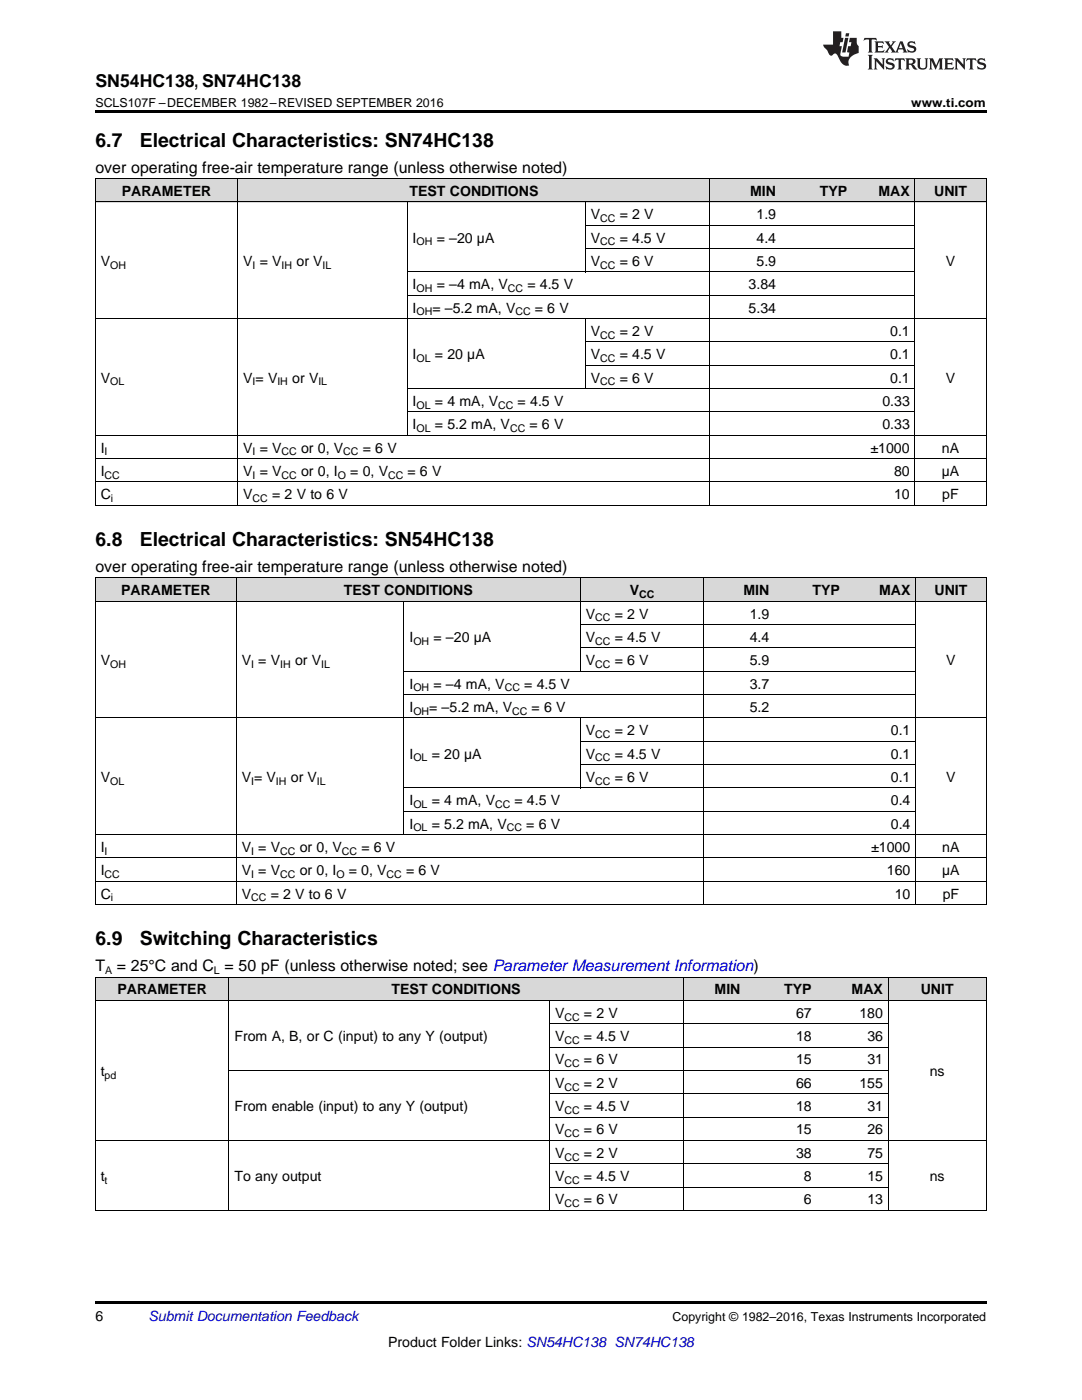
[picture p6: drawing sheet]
<svg xmlns="http://www.w3.org/2000/svg" width="216mm" height="279mm" viewBox="0 0 216 279" stroke-linecap="round" stroke-linejoin="round" font-family="sans-serif">
<g fill="#d8d8d8">
<path d="M19 195.1h8.9v4.6h-8.9z"/>
<path d="M27.9 195.1h17.8v4.6h-17.8z"/>
<path d="M45.7 195.1h48v4.6h-48z"/>
<path d="M93.7 195.1h16v4.6h-16z"/>
<path d="M109.7 195.1h26.7v4.6h-26.7z"/>
<path d="M136.4 195.1h12.4v4.6h-12.4z"/>
<path d="M148.8 195.1h14.3v4.6h-14.3z"/>
<path d="M163.1 195.1h14.2v4.6h-14.2z"/>
<path d="M177.3 195.1h19.5v4.6h-19.5z"/>
<path d="M19 115.4h8.8v4.7h-8.8z"/>
<path d="M27.8 115.4h19.4v4.7h-19.4z"/>
<path d="M47.2 115.4h33.4v4.7h-33.4z"/>
<path d="M80.6 115.4h35.3v4.7h-35.3z"/>
<path d="M115.9 115.4h24.6v4.7h-24.6z"/>
<path d="M140.5 115.4h14.1v4.7h-14.1z"/>
<path d="M154.6 115.4h14.1v4.7h-14.1z"/>
<path d="M168.7 115.4h14v4.7h-14z"/>
<path d="M182.7 115.4h14.1v4.7h-14.1z"/>
<path d="M19 35.7h10.7v4.7h-10.7z"/>
<path d="M29.7 35.7h17.8v4.7h-17.8z"/>
<path d="M47.5 35.7h33.8v4.7h-33.8z"/>
<path d="M81.3 35.7h35.5v4.7h-35.5z"/>
<path d="M116.8 35.7h24.9v4.7h-24.9z"/>
<path d="M141.7 35.7h14.2v4.7h-14.2z"/>
<path d="M155.9 35.7h14.3v4.7h-14.3z"/>
<path d="M170.2 35.7h12.4v4.7h-12.4z"/>
<path d="M182.6 35.7h14.2v4.7h-14.2z"/>
</g>
<g fill="#000">
<path d="M19 22h177.8v.5h-177.8zM19 100.9h.2zM47.4 100.9h.1zM81.2 100.9h.1zM116.7 100.9h.1zM141.6 100.9h.1zM155.8 100.9h.1zM170.1 100.9h.1zM182.5 100.9h.1zM196.7 100.9h.1zM19 180.6h.2zM47.1 180.6h.1z"/>
<path d="M80.5 180.6h.1zM115.7 180.6h.2zM140.4 180.6h.1zM154.5 180.6h.1zM168.6 180.6h.1zM182.6 180.6h.1zM196.7 180.6h.1zM19 241.6l.2 .1zM45.6 241.6l.1 .1zM93.6 241.6l.1 .1zM109.6 241.6l.1 .1zM136.3 241.6l.1 .1z"/>
<path d="M148.7 241.6l.1 .1zM162.9 241.6l.2 .1zM177.2 241.6l.1 .1zM196.7 241.6l.1 .1zM19 259.7h177.8v.5h-177.8z"/>
</g>
<g fill="none" stroke="#000" stroke-width=".2">
<path d="M19 35.6l177.8 .1v65.2M19.1 35.7v65.2M47.4 35.7v65.2M141.7 35.7v65.2M182.5 35.7v65.2M19 40.3h177.8M81.2 40.3v46.6M81.3 58.9h101.3M81.3 54.3h101.3M116.8 40.3v14M116.8 49.6h65.8M116.8 45h65.8"/>
<path d="M19 63.6h177.8M81.3 77.6h101.3M116.8 63.6v14M116.8 72.9h65.8M116.8 68.2h65.8M19 96.2h177.8M19 91.5h177.8M19 86.9h177.8M81.3 82.2h101.3M19 120h177.8M19 115.3h177.8M19 100.8h177.8"/>
<path d="M19.1 115.4v65.2M47.1 115.4v65.2M115.8 115.4v18.6M140.5 115.4v65.2M182.7 115.4v65.2M196.8 115.4v65.2M80.6 120v46.6M80.6 138.6h102.1M80.6 134h102.1M115.9 129.3h66.8M115.9 124.7h66.8M19 143.3h177.8"/>
<path d="M80.6 157.3h102.1M115.8 143.3v14M115.9 152.6h66.8M115.9 147.9h66.8M19 175.9h177.8M19 171.2h177.8M19 166.6h177.8M80.6 161.9h102.1M19 195l177.8 .1v46.6M19 199.7h177.8M19 180.5h177.8M19.1 195.1v46.6"/>
<path d="M45.7 195.1v46.6M109.7 199.7v42M136.3 195.1v46.6M177.2 195.1v46.6M45.7 213.7h131.6M109.7 218.3h67.6M109.7 209h67.6M109.7 204.3h67.6M19 227.6h177.8M109.7 236.9h67.6M109.7 232.3h67.6M109.7 223h67.6"/>
<path d="M19 241.6h177.8"/>
</g>
<g fill="#231f20">
<path d="M172.5 7.6l-.1 .5 .4-.2h.6v.1v2.1l-.2 .4h.9l-.2-.4v-2.1l.1-.1h.5l.5 .2-.2-.5zM174.5 8.3l.2 .3v1.5l-.2 .4h1.8l.2-.6a1.04 1.04 0 0 1-1.3 .2v-.7h.6l.3 .2v-.6l-.3 .2h-.6v-.6l.8-.1 .4 .3-.2-.5zM176.5 8.3l.9 1.1-.9 1.1h.8l-.2-.2 .4-.7 .5 .7-.2 .2h1.5l-.2-.2 .2-.4h.9l.1 .4-.2 .2h1l-.3-.3-.7-1.9h-.5l-.9 2-.8-1 .9-1h-.8l.1 .3-.4 .5-.3-.6 .1-.2zM179.7 8.6l.4 1h-.7zM181.3 8.4a.63 .63 0 0 0-.2 .7 .63 .63 0 0 0 .6 .4l.6 .2 .1 .2a.75 .75 0 0 1-.7 .4 .75 .75 0 0 1-.6-.5l.1 .7 .1-.1a1.11 1.11 0 0 0 1.5-.6 1.13 1.13 0 0 0-1.2-.8l-.1-.4a1.04 1.04 0 0 1 1.2 .2l-.2-.5-.2 .1-.4-.2zM173.2 10.9l.2 .4v2.2l-.2 .4h1l-.3-.4v-2.2l.3-.4zM174.3 11.6l.3 .4v1.5l-.3 .4h.8l-.2-.4v-1.3l1.5 1.7v-1.9l.2-.4h-.7l.2 .4v.9l-1.1-1.3zM177 11.8a.62 .62 0 0 0-.2 .7 .62 .62 0 0 0 .6 .4l.6 .1 .1 .3a.76 .76 0 0 1-.7 .3 .76 .76 0 0 1-.7-.4l.2 .7 .1-.1a1.11 1.11 0 0 0 1.5-.6 1.13 1.13 0 0 0-1.2-.8l-.1-.4a1.04 1.04 0 0 1 1.2 .2l-.2-.6-.2 .1-.5-.1zM178.7 11.6l-.2 .6a.61 .61 0 0 1 .8-.3v1.6l-.2 .4h.9l-.2-.4v-1.6a.63 .63 0 0 1 .7 .3l-.1-.6zM180.6 11.6l.3 .4v1.5l-.3 .4h1l-.2-.2-.1-.8 .6 .2a.76 .76 0 0 0 1.2 .7l-1-1a.58 .58 0 0 0 .6-.5 .58 .58 0 0 0-.5-.6zM181.4 11.9h.1a.45 .45 0 0 1 .5 .1 .45 .45 0 0 1 .1 .5l-.8 .2zM182.9 11.6l.2 .2a2.17 2.17 0 0 0 .3 1.9 .99 .99 0 0 0 1.6-.6v-1.1l.2-.4h-.7l.2 .2a1.92 1.92 0 0 1-.2 1.8 .6 .6 0 0 1-.9-.5v-1.1l.2-.4zM185.4 11.6l.2 .4v1.5l-.2 .4h.7l-.2-.4v-1.4l.8 1.8 .8-1.8v1.4l-.2 .4h.9l-.2-.4v-1.5l.2-.4h-.8l-.6 1.5-.6-1.5zM188.4 11.6l.2 .4v1.5l-.2 .4h1.8l.1-.6a1.04 1.04 0 0 1-1.2 .1v-.6h.5l.4 .2v-.6l-.4 .2h-.5v-.7h.8l.3 .3-.1-.6zM190.5 11.6l.2 .4v1.5l-.2 .4h.7l-.2-.4v-1.3l1.5 1.7v-1.9l.2-.4h-.7l.2 .4v.9l-1.1-1.3zM192.9 11.6l-.1 .6a.61 .61 0 0 1 .7-.3l.1 1.6-.3 .4h1l-.3-.4 .1-1.6a.63 .63 0 0 1 .7 .3l-.1-.6zM195.2 11.8a.62 .62 0 0 0-.2 .7 .62 .62 0 0 0 .6 .4l.6 .1 .1 .3a.76 .76 0 0 1-.7 .3 .76 .76 0 0 1-.6-.4l.1 .7 .1-.1a1.11 1.11 0 0 0 1.6-.6 1.13 1.13 0 0 0-1.3-.8l-.1-.4a1.04 1.04 0 0 1 1.2 .2l-.1-.6-.2 .1-.5-.1z"/>
<path d="M166.2 6.3v2.6h-1.9v.4l.8 .9a.91 .91 0 0 0 1 .8 .56 .56 0 0 1 .5-.3 .56 .56 0 0 1 .5 .3l.4 .8a1.53 1.53 0 0 0 1.9 1.2 1.54 1.54 0 0 1 1-2.1l.9-.3v-1.4a1.52 1.52 0 0 1-.4-1.6h-1.3l-.2 .8h.5l-.2 .8h-.5l-.1 1v.2l.4 .1-.2 .8a1.93 1.93 0 0 1-1.6-.3l.3-1.8h-.5l.2-.8h.4l.2-.8h-.4v-1.3zM168.6 7.6l-.6 2.9h.7l.6-2.9zM168.8 6.6l-.1 .7h.6l.2-.7z"/>
</g>
<g font-size="3.9">
<text x="19" y="29.3">6.7</text>
<text x="27.9" y="29.3">Electrical Characteristics: SN74HC138</text>
<text x="19" y="109">6.8</text>
<text x="27.9" y="109">Electrical Characteristics: SN54HC138</text>
<text x="19" y="188.7">6.9</text>
<text x="27.9" y="188.7">Switching Characteristics</text>
</g>
<text font-size="3.5" x="19" y="17.3">SN54HC138, SN74HC138</text>
<g font-size="3.2">
<text x="19" y="34.4">over operating free-air temperature range (unless otherwise noted)</text>
<text x="19" y="114.1">over operating free-air temperature range (unless otherwise noted)</text>
<text x="19" y="193.8">T</text>
<text x="23.3" y="193.8">= 25°C and C = 50 pF (unless otherwise noted; see Parameter Measurement Information)</text>
</g>
<g font-size="2.8">
<text x="24.3" y="39.1">PARAMETER</text>
<text x="81.7" y="39.1">TEST CONDITIONS</text>
<text x="149.7" y="39.1">MIN</text>
<text x="163.6" y="39.1">TYP</text>
<text x="175.3" y="39.1">MAX</text>
<text x="186.4" y="39.1">UNIT</text>
<text x="117.9" y="43.7">V</text>
<text x="123.6" y="43.7">= 2 V</text>
<text x="151" y="43.7">1.9</text>
<text x="20.1" y="53.1">V</text>
<text x="48.5" y="53.1">V = V</text>
<text x="59.2" y="53.1">or V</text>
<text x="82.3" y="48.4">I</text>
<text x="87.1" y="48.4">= –20 µA</text>
<text x="117.9" y="48.4">V</text>
<text x="117.9" y="53.1">V</text>
<text x="123.6" y="48.4">= 4.5 V</text>
<text x="123.6" y="53.1">= 6 V</text>
<text x="151" y="48.4">4.4</text>
<text x="151" y="53.1">5.9</text>
<text x="188.7" y="53.1">V</text>
<text x="82.3" y="57.7">I</text>
<text x="87.1" y="57.7">= –4 mA, V</text>
<text x="105.2" y="57.7">= 4.5 V</text>
<text x="149.4" y="57.7">3.84</text>
<text x="82.3" y="62.4">I</text>
<text x="86.3" y="62.4">= –5.2 mA, V</text>
<text x="106.7" y="62.4">= 6 V</text>
<text x="149.4" y="62.4">5.34</text>
<text x="82.3" y="71.7">I</text>
<text x="86.8" y="71.7">= 20 µA</text>
<text x="117.9" y="67">V</text>
<text x="117.9" y="71.7">V</text>
<text x="123.6" y="67">= 2 V</text>
<text x="123.6" y="71.7">= 4.5 V</text>
<text x="177.6" y="67">0.1</text>
<text x="177.6" y="71.7">0.1</text>
<text x="20.1" y="76.3">V</text>
<text x="48.5" y="76.3">V = V</text>
<text x="58.3" y="76.3">or V</text>
<text x="117.9" y="76.3">V</text>
<text x="123.6" y="76.3">= 6 V</text>
<text x="177.6" y="76.3">0.1</text>
<text x="188.7" y="76.3">V</text>
<text x="82.3" y="81">I</text>
<text x="86.8" y="81">= 4 mA, V</text>
<text x="103.3" y="81">= 4.5 V</text>
<text x="176.1" y="81">0.33</text>
<text x="82.3" y="85.7">I</text>
<text x="86.8" y="85.7">= 5.2 mA, V</text>
<text x="105.7" y="85.7">= 6 V</text>
<text x="176.1" y="85.7">0.33</text>
<text x="20.1" y="90.3">I</text>
<text x="20.1" y="95">I</text>
<text x="48.5" y="90.3">V = V</text>
<text x="48.5" y="95">V = V</text>
<text x="60.1" y="90.3">or 0, V</text>
<text x="60.1" y="95">or 0, I</text>
<text x="69.9" y="95">= 0, V</text>
<text x="72.4" y="90.3">= 6 V</text>
<text x="81.3" y="95">= 6 V</text>
<text x="173.7" y="90.3">±1000</text>
<text x="178.4" y="95">80</text>
<text x="187.9" y="95">µA</text>
<text x="188" y="90.3">nA</text>
<text x="20.1" y="99.6">C</text>
<text x="48.5" y="99.6">V</text>
<text x="54.3" y="99.6">= 2 V to 6 V</text>
<text x="178.4" y="99.6">10</text>
<text x="188" y="99.6">pF</text>
<text x="24.2" y="118.8">PARAMETER</text>
<text x="68.6" y="118.8">TEST CONDITIONS</text>
<text x="125.7" y="118.8">V</text>
<text x="148.3" y="118.8">MIN</text>
<text x="162.1" y="118.8">TYP</text>
<text x="175.4" y="118.8">MAX</text>
<text x="186.5" y="118.8">UNIT</text>
<text x="116.9" y="123.4">V</text>
<text x="122.7" y="123.4">= 2 V</text>
<text x="149.6" y="123.4">1.9</text>
<text x="81.7" y="128.1">I</text>
<text x="86.5" y="128.1">= –20 µA</text>
<text x="116.9" y="128.1">V</text>
<text x="122.7" y="128.1">= 4.5 V</text>
<text x="149.6" y="128.1">4.4</text>
<text x="20.1" y="132.8">V</text>
<text x="48.3" y="132.8">V = V</text>
<text x="58.9" y="132.8">or V</text>
<text x="81.7" y="137.4">I</text>
<text x="86.5" y="137.4">= –4 mA, V</text>
<text x="104.6" y="137.4">= 4.5 V</text>
<text x="116.9" y="132.8">V</text>
<text x="122.7" y="132.8">= 6 V</text>
<text x="149.6" y="132.8">5.9</text>
<text x="149.6" y="137.4">3.7</text>
<text x="188.8" y="132.8">V</text>
<text x="81.7" y="142.1">I</text>
<text x="85.7" y="142.1">= –5.2 mA, V</text>
<text x="106.1" y="142.1">= 6 V</text>
<text x="149.6" y="142.1">5.2</text>
<text x="116.9" y="146.7">V</text>
<text x="122.7" y="146.7">= 2 V</text>
<text x="177.8" y="146.7">0.1</text>
<text x="81.7" y="151.4">I</text>
<text x="86.1" y="151.4">= 20 µA</text>
<text x="116.9" y="151.4">V</text>
<text x="122.7" y="151.4">= 4.5 V</text>
<text x="177.8" y="151.4">0.1</text>
<text x="20.1" y="156">V</text>
<text x="48.3" y="156">V = V</text>
<text x="58" y="156">or V</text>
<text x="81.7" y="160.7">I</text>
<text x="86.1" y="160.7">= 4 mA, V</text>
<text x="102.7" y="160.7">= 4.5 V</text>
<text x="116.9" y="156">V</text>
<text x="122.7" y="156">= 6 V</text>
<text x="177.8" y="156">0.1</text>
<text x="177.8" y="160.7">0.4</text>
<text x="188.8" y="156">V</text>
<text x="81.7" y="165.3">I</text>
<text x="86.1" y="165.3">= 5.2 mA, V</text>
<text x="105" y="165.3">= 6 V</text>
<text x="177.8" y="165.3">0.4</text>
<text x="20.1" y="170">I</text>
<text x="48.3" y="170">V = V</text>
<text x="59.8" y="170">or 0, V</text>
<text x="72.1" y="170">= 6 V</text>
<text x="173.8" y="170">±1000</text>
<text x="188" y="170">nA</text>
<text x="20.1" y="174.7">I</text>
<text x="20.1" y="179.3">C</text>
<text x="48.3" y="174.7">V = V</text>
<text x="48.3" y="179.3">V</text>
<text x="54" y="179.3">= 2 V to 6 V</text>
<text x="59.8" y="174.7">or 0, I</text>
<text x="69.6" y="174.7">= 0, V</text>
<text x="81" y="174.7">= 6 V</text>
<text x="177" y="174.7">160</text>
<text x="178.5" y="179.3">10</text>
<text x="188" y="174.7">µA</text>
<text x="188.1" y="179.3">pF</text>
<text x="23.4" y="198.5">PARAMETER</text>
<text x="78.1" y="198.5">TEST CONDITIONS</text>
<text x="110.8" y="203.1">V</text>
<text x="116.5" y="203.1">= 2 V</text>
<text x="142.6" y="198.5">MIN</text>
<text x="156.5" y="198.5">TYP</text>
<text x="158.9" y="203.1">67</text>
<text x="169.9" y="198.5">MAX</text>
<text x="171.5" y="203.1">180</text>
<text x="183.7" y="198.5">UNIT</text>
<text x="46.8" y="207.8">From A, B, or C (input) to any Y (output)</text>
<text x="110.8" y="207.8">V</text>
<text x="116.5" y="207.8">= 4.5 V</text>
<text x="158.9" y="207.8">18</text>
<text x="173.1" y="207.8">36</text>
<text x="20.1" y="214.8">t</text>
<text x="110.8" y="212.4">V</text>
<text x="116.5" y="212.4">= 6 V</text>
<text x="158.9" y="212.4">15</text>
<text x="173.1" y="212.4">31</text>
<text x="185.5" y="214.8">ns</text>
<text x="46.8" y="221.8">From enable (input) to any Y (output)</text>
<text x="110.8" y="217.1">V</text>
<text x="110.8" y="221.8">V</text>
<text x="116.5" y="217.1">= 2 V</text>
<text x="116.5" y="221.8">= 4.5 V</text>
<text x="158.9" y="217.1">66</text>
<text x="158.9" y="221.8">18</text>
<text x="171.5" y="217.1">155</text>
<text x="173.1" y="221.8">31</text>
<text x="110.8" y="226.4">V</text>
<text x="116.5" y="226.4">= 6 V</text>
<text x="158.9" y="226.4">15</text>
<text x="173.1" y="226.4">26</text>
<text x="110.8" y="231.1">V</text>
<text x="116.5" y="231.1">= 2 V</text>
<text x="158.9" y="231.1">38</text>
<text x="173.1" y="231.1">75</text>
<text x="20.1" y="235.7">t</text>
<text x="46.8" y="235.7">To any output</text>
<text x="110.8" y="235.7">V</text>
<text x="116.5" y="235.7">= 4.5 V</text>
<text x="160.4" y="235.7">8</text>
<text x="173.1" y="235.7">15</text>
<text x="185.5" y="235.7">ns</text>
<text x="110.8" y="240.4">V</text>
<text x="116.5" y="240.4">= 6 V</text>
<text x="160.4" y="240.4">6</text>
<text x="173.1" y="240.4">13</text>
<text x="19" y="263.6">6</text>
<text x="77.4" y="268.9">Product Folder Links: SN54HC138 SN74HC138</text>
</g>
<text font-size="2.8" fill="#0000c8" x="29.6" y="263.6">Submit Documentation Feedback</text>
<g font-size="2.5">
<text x="19" y="21.4">SCLS107F –DECEMBER 1982–REVISED SEPTEMBER 2016</text>
<text x="181.8" y="21.4">www.ti.com</text>
<text x="134.2" y="263.6">Copyright © 1982–2016, Texas Instruments Incorporated</text>
</g>
<g font-size="2.1">
<text x="119.8" y="44.3">CC</text>
<text x="22" y="53.6">OH</text>
<text x="50.4" y="53.6">I</text>
<text x="56.2" y="53.6">IH</text>
<text x="64.4" y="53.6">IL</text>
<text x="83.1" y="49">OH</text>
<text x="119.8" y="49">CC</text>
<text x="119.8" y="53.6">CC</text>
<text x="83.1" y="58.3">OH</text>
<text x="101.4" y="58.3">CC</text>
<text x="83.1" y="62.9">OH</text>
<text x="102.8" y="62.9">CC</text>
<text x="119.8" y="67.6">CC</text>
<text x="22" y="76.9">OL</text>
<text x="50.4" y="76.9">I</text>
<text x="55.3" y="76.9">IH</text>
<text x="63.5" y="76.9">IL</text>
<text x="83.1" y="72.2">OL</text>
<text x="119.8" y="72.2">CC</text>
<text x="119.8" y="76.9">CC</text>
<text x="83.1" y="81.6">OL</text>
<text x="99.4" y="81.6">CC</text>
<text x="83.1" y="86.2">OL</text>
<text x="101.8" y="86.2">CC</text>
<text x="20.9" y="90.9">I</text>
<text x="20.9" y="95.5">CC</text>
<text x="50.4" y="90.9">I</text>
<text x="50.4" y="95.5">I</text>
<text x="56.2" y="90.9">CC</text>
<text x="56.2" y="95.5">CC</text>
<text x="67.4" y="95.5">O</text>
<text x="68.5" y="90.9">CC</text>
<text x="77.4" y="95.5">CC</text>
<text x="22.1" y="100.2">i</text>
<text x="50.4" y="100.2">CC</text>
<text x="127.6" y="119.3">CC</text>
<text x="118.8" y="124">CC</text>
<text x="82.5" y="128.7">OH</text>
<text x="118.8" y="128.7">CC</text>
<text x="22" y="133.3">OH</text>
<text x="50.1" y="133.3">I</text>
<text x="55.9" y="133.3">IH</text>
<text x="64.1" y="133.3">IL</text>
<text x="82.5" y="138">OH</text>
<text x="100.7" y="138">CC</text>
<text x="118.8" y="133.3">CC</text>
<text x="82.5" y="142.6">OH</text>
<text x="102.2" y="142.6">CC</text>
<text x="118.8" y="147.3">CC</text>
<text x="82.5" y="151.9">OL</text>
<text x="118.8" y="151.9">CC</text>
<text x="22" y="156.6">OL</text>
<text x="50.1" y="156.6">I</text>
<text x="55.1" y="156.6">IH</text>
<text x="63.2" y="156.6">IL</text>
<text x="82.5" y="161.3">OL</text>
<text x="98.8" y="161.3">CC</text>
<text x="118.8" y="156.6">CC</text>
<text x="82.5" y="165.9">OL</text>
<text x="101.1" y="165.9">CC</text>
<text x="20.9" y="170.6">I</text>
<text x="50.1" y="170.6">I</text>
<text x="55.9" y="170.6">CC</text>
<text x="68.2" y="170.6">CC</text>
<text x="20.9" y="175.2">CC</text>
<text x="22.1" y="179.9">i</text>
<text x="50.1" y="175.2">I</text>
<text x="50.1" y="179.9">CC</text>
<text x="55.9" y="175.2">CC</text>
<text x="67.1" y="175.2">O</text>
<text x="77.1" y="175.2">CC</text>
<text x="21" y="194.5">A</text>
<text x="42.7" y="194.5">L</text>
<text x="112.6" y="203.7">CC</text>
<text x="112.6" y="208.4">CC</text>
<text x="20.9" y="215.3">pd</text>
<text x="112.6" y="213">CC</text>
<text x="112.6" y="217.7">CC</text>
<text x="112.6" y="222.3">CC</text>
<text x="112.6" y="227">CC</text>
<text x="112.6" y="231.6">CC</text>
<text x="20.9" y="236.3">t</text>
<text x="112.6" y="236.3">CC</text>
<text x="112.6" y="240.9">CC</text>
</g>
</svg>
